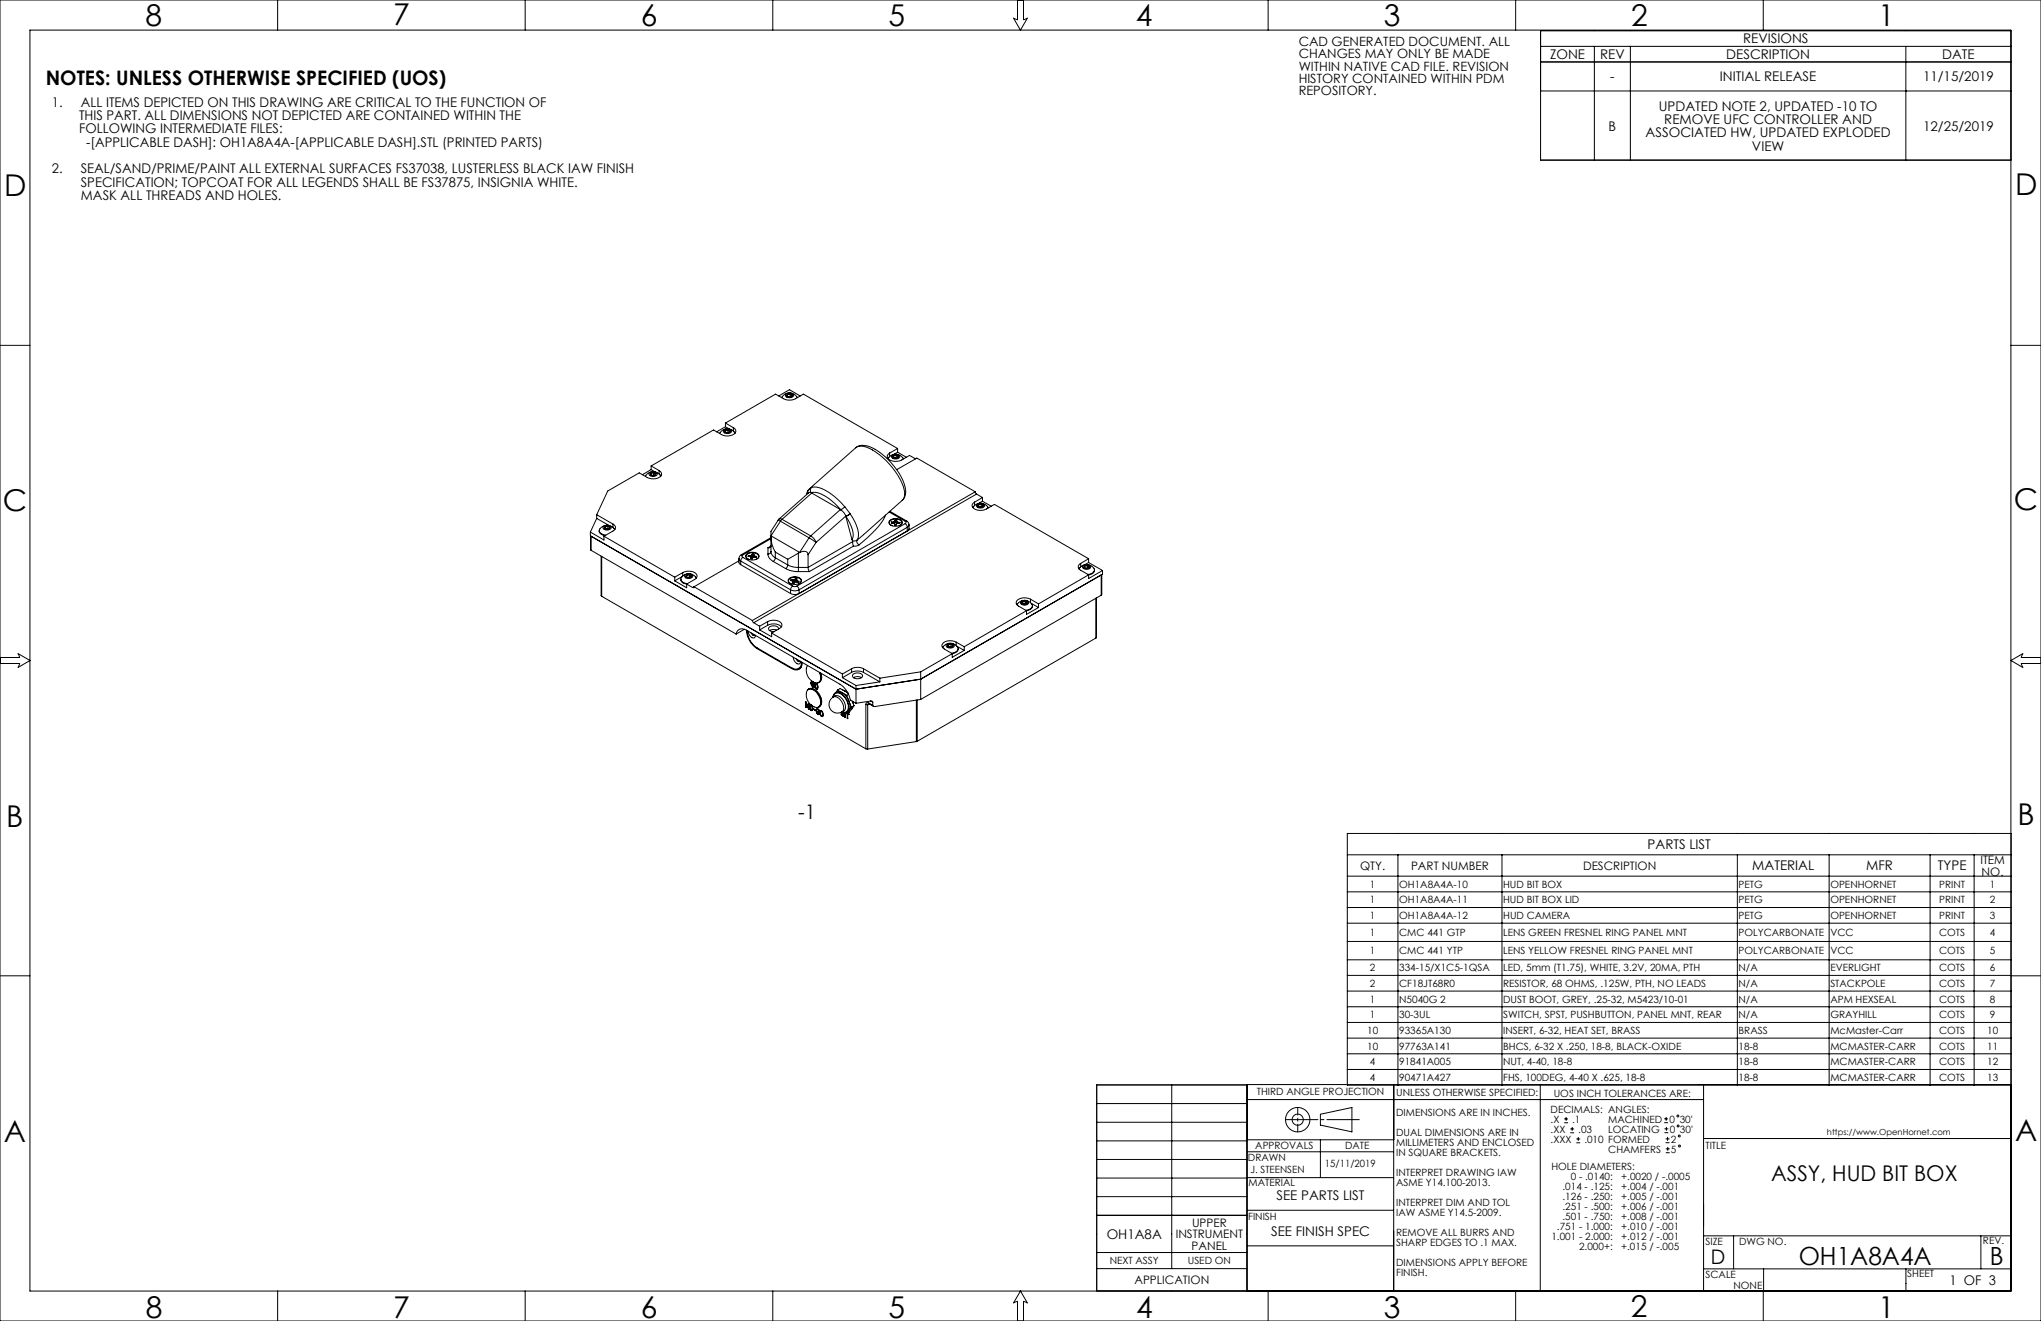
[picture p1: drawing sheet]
<svg xmlns="http://www.w3.org/2000/svg" width="864mm" height="559mm" viewBox="0 0 864 559" stroke-linecap="round" stroke-linejoin="round" font-family="sans-serif">
<g fill="none" stroke="#000" stroke-width=".42">
<path d="M0 0h863.6v558.8h-863.6zM12.7 12.7h838.2v533.4h-838.2zM117.5 0v12.7M222.2 0v12.7M327 0v12.7M430.5 0v8.4l-1.7-.7 3 5 2.9-5-1.6 .7v-8.4M536.6 0v12.7M641.3 0v12.7M651.9 19.6h199M674.6 19.6v48.1M689.9 19.6v48.1M746.1 0v12.7"/>
<path d="M806.4 19.6v48.1M850.9 13h-199v54.7h199M651.9 26.2h199M651.9 38.5h199M0 146.1h12.7M850.9 146.1h12.7M307 179l21.2-12.3 3.3 2a5.6 5.6 0 0 0 5.1 0l3.3-2 39.9 23M307 179v1.5M307 179l3.3 1.9M329.5 167.5l4.5-2.6 4.6 2.6M330.8 168.2a3.7 3.7 0 0 1 3.2-2 3.7 3.7 0 0 1 3.3 2M332.4 166.9a2.18 2.18 0 0 1 3.4 .4 2.04 2.04 0 0 1-3.5 0z"/>
<path d="M333 167.4a1.54 1.54 0 0 0 1.9 .3M333 167.4l.3 .4M333.2 166.8l-.2 .6M333.2 166.8v.9M334.4 166.6l-1.2 .2M334.4 166.6l.8 .5M334.4 167.7l-1 .1M334.4 167.7l.2 .1M334.4 166.6v1.1M335.2 167.1l-.3 .6M275.5 197.1v1.5M275.5 197.1l3.4 1.9"/>
<path d="M275.5 198.6l1.6 1M275.5 198.6l-3.7 2.2M276.6 199.9l-1 .2M276.6 199.9l.9 .5M276.6 199.9v1.1M278.9 199a1.63 1.63 0 0 1 1 1.8 1.63 1.63 0 0 1-1.4 1.4 5.8 5.8 0 0 1-4.7-.2l-3.3-2-13.4 7.7-4.6 10M278.9 199v1.5M306.2 182a2.14 2.14 0 0 1 3.3 .4 2.04 2.04 0 0 1-3.5 0zM306.7 182.6a1.52 1.52 0 0 0 1.9 .3M306.7 182.6l.4 .4M307 180.5l1.5 .9M307 180.5l-3.8 2.2"/>
<path d="M307 181.9l-.3 .7M307 181.9v1M308.1 181.8l-1.1 .1M308.1 181.8l.8 .4M308.1 182.8l-.9 .2M308.1 182.8l.3 .2M308.1 181.8v1M308.9 182.2l-.3 .7M310.3 180.9a1.6 1.6 0 0 1 1.1 1.7 1.6 1.6 0 0 1-1.5 1.4 5.5 5.5 0 0 1-4.6-.2l-3.4-1.9-26.4 15.2M310.3 180.9v1.5M310.7 182.7l.4 .4M311 183.2a3.7 3.7 0 0 0-6.5 .2"/>
<path d="M362.2 189.4a7.2 7.2 0 0 1 8.1 .7 29.9 29.9 0 0 1 12.6 15.8 5.5 5.5 0 0 1-1.1 5.7M375.7 194a3.7 3.7 0 0 1 6.5 .1M376.1 193.5l-.5 .4M376.4 191.7a1.61 1.61 0 0 0-1 1.7 1.61 1.61 0 0 0 1.4 1.4 5.6 5.6 0 0 0 4.7-.2l3.3-1.9 2.6 1.4M376.4 191.7v1.4M377.3 192.8a2.18 2.18 0 0 1 3.4 .4 2.07 2.07 0 0 1-3.5 0zM377.9 193.3a1.49 1.49 0 0 0 1.9 .3M377.9 193.3l.3 .4M378.1 192.7l-.2 .6M378.1 192.7v.9M379.2 192.5l-1.1 .2M379.2 192.5l.8 .5"/>
<path d="M379.2 193.6l-.8 .1M379.2 193.6l.3 .1M379.2 192.5v1.1M379.4 198.7l8.5-4.9 24.7 14.2M379.8 189.7l-3.4 2M379.8 191.3l-1.6 .9M379.8 191.3l3.7 2.1M379.8 189.7v1.6M380 193l-.2 .6M252.5 217.7l6.9 4M252.5 219.3l-2.7 5.8M252.5 219.3l5.1 3"/>
<path d="M252.5 217.7v1.6M274.7 200.2a2.14 2.14 0 0 1 3.4 .4 2 2 0 0 1-3.5 0zM275.2 200.7a1.58 1.58 0 0 0 2 .3M275.2 200.7l.5 .4M275.6 200.1l-.4 .6M275.6 200.1v.9M276.6 201l-.8 .1M276.6 201l.3 .1M277.5 200.4l-.3 .6M279.2 200.8l.5 .5M279.6 201.4a3.7 3.7 0 0 0-6.5 .1M329.7 219.5l-.5 .6"/>
<path d="M329.7 219.5l1.2 .2M330.9 219.7l-.7 .8M330.9 219.7l12.1 7M342.5 206.8a1.69 1.69 0 0 0-.7 2l.1-1.3-.7 1.8M342.5 206.7l19.6-17.3a5.3 5.3 0 0 1 5.7 .3 29.7 29.7 0 0 1 15 18.5 3.8 3.8 0 0 1-1 3.4M342.6 206.8h.1M343.3 208.4a8.6 8.6 0 0 1 7 2.2l2.8 2.3 2.7 2.8M343.3 208.4l.2 .2M343.3 208.4h-1l-12.6 11.1M343.4 206.2a8.7 8.7 0 0 1 7 1.9l2.9 2.1 4.1 4.2M343.4 206.2a1.58 1.58 0 0 0-.1 2.2M343.4 206.2l-.8 .6"/>
<path d="M343.5 208.6l-12.6 11.1M343.5 208.6l12.1 6.9M355.6 215.5l.2 .2M355.6 215.5l-12.6 11.2M355.8 215.7l1.3 1.2 .8 1.4M357.4 214.4l2.3 2.9M357.4 214.4l-1.6 1.3M357.9 218.4l1.7 3a7.5 7.5 0 0 1 .9 6.9M357.9 218.3l-12.6 11.1M357.9 218.3v.1M357.9 218.4l2.6 9.9M359.7 217.3l-1.8 1"/>
<path d="M359.7 217.3h.1M359.7 217.3l1.1 1.8a12.2 12.2 0 0 1 2.3 8.5l-.4 .9M359.7 217.3l-1.8 1.1M374.7 217.9a31 31 0 0 1-9.2 10.9l-2 1.7M376.2 216.6l6.8 3.9M376.5 216.3l7.1 4.1M381.8 211.6l-19.1 16.9M411.7 214.7a3.7 3.7 0 0 1 6.4 .2M412 214.2l-.4 .4M412.4 212.4a1.6 1.6 0 0 0-1.1 1.7 1.6 1.6 0 0 0 1.4 1.4 5.8 5.8 0 0 0 4.7-.2l3.4-1.9 39.8 23M412.4 212.4v1.4M412.6 208l.6 1"/>
<path d="M412.6 208l-94.3 54.5M413.2 209l-94.3 54.4M413.2 209l2.5 1.5M413.2 213.5l1.7-.6a1.26 1.26 0 0 1 1.6 1.4 2.14 2.14 0 0 1-3.4-.4zM413.8 214.1a1.61 1.61 0 0 0 1.9 .3M413.8 214.1l.4 .3M414.1 213.4l-.3 .7M414.1 213.4v1M415.2 213.3l-1.1 .1M415.2 213.3l.8 .4M415.2 214.3l-.9 .2M415.2 214.3l.2 .2"/>
<path d="M415.2 213.3v1M415.7 210.5l-3.3 1.9M415.7 212l-1.6 .9M415.7 212l3.7 2.1M415.7 210.5v1.5M416 213.7l-.3 .7M249.8 225.1v1.6l112.4 64.8 27.4-4.2M249.8 225.1l5.8 3.3v-1.6M249.9 226.7v5.8l.2 .3M250.1 232.8l61.4 35.4M250.1 226.8v6M253.5 224.5a2.3 2.3 0 0 0 2.5 2.1"/>
<path d="M254.4 235.3v16.6l.2 .3M254.6 235.4v16.8M255.2 222.8l.4-.3a2.13 2.13 0 0 1 3 .7 2 2 0 0 1-3.5 0zM255.6 226.8l29.9 17.4M255.8 223.4a1.54 1.54 0 0 0 1.9 .3M255.8 223.4l.4 .3M256 222.7l-.2 .7M256 222.7v1M257.2 222.6l-1.2 .1M257.2 222.6l.8 .4M257.2 223.6l-.9 .2M257.2 223.6l.2 .2"/>
<path d="M257.2 222.6v1M258 223l-.3 .7M259.4 221.7a1.52 1.52 0 0 1 1.1 1.5 1.52 1.52 0 0 1-1.1 1.4l-3.8 2.2M259.4 221.7v1.4M259.8 223.5l.4 .4M260.1 224a3.7 3.7 0 0 0-3.4-1.8 3.7 3.7 0 0 0-3.2 2.2 2.68 2.68 0 0 0 2.8 2M312.7 236.3v1.8l.7 .8M312.7 236.3l.7 1M312.7 237.2l-19 11M313.4 237.3l21.1 12.2M313.4 237.3v1.6M313.4 238.9l21.1 12.2"/>
<path d="M313.7 234.7l-.8 .7-.2 .9M313.7 234.7h.6M314.3 235.8l-.6 .6-.3 .9M314.3 234.7a.55 .55 0 0 0-.4 .5 .55 .55 0 0 0 .4 .6M314.3 235.8l21.1 12.1M315.8 234.5a3.7 3.7 0 0 1 5.4 .5 2.52 2.52 0 0 1-3.3 1.9 2.25 2.25 0 0 1-2.4-1.9zM316.7 235l-.2 .3 1.2 .3 .1 .3M316.7 235h.7M316.7 235l.1 .1M316.8 235.1l-.2 .3M316.8 235.1l.2 .3M316.9 236.7a1.39 1.39 0 0 1-1.2-1.6 1.39 1.39 0 0 1 1.6-1.2l.8-.1a2.21 2.21 0 0 1 2.9 1.9l-1.2 1"/>
<path d="M317.4 235v.5M317.7 235.8l.3 .1M317.8 235.9v.5M317.9 235h-.5M317.9 235l.1 .9M318.2 234.7l-.3 .3M318.2 234.7l.1 .6M318.3 235.3l-.3 .6M318.3 234.3l.8 .1-.2 .4M318.3 234.5l.7 .1M318.3 234.3l-.1 .4M318.3 234.5v.8"/>
<path d="M318.3 234.3v.2M318.9 234.8l.1 .3M318.9 234.8v.9M319 235.1l.4 .2M319 235.1l-.1 .6M319.4 235.3l.7 .1M319.4 235.3v.4M320.1 235.5v.2M320.1 235.5l-.3 .2M320.1 235.4l-.1 .4-1.2-.1-.5 .7-.7-.1 .2-.4M320.1 235.4v.1M324.9 234.4a3.8 3.8 0 0 0 2.3 3.1"/>
<path d="M324.9 231.7l1.3-.7-.4 .7zM324.9 231.7v2.7M326.2 227.3a12.6 12.6 0 0 0 1.8 6.2M326.2 226.7v.6M326.2 226.7h.1M326.2 233.3a3.1 3.1 0 0 0 1.8 2.6M326.2 233.3a1.22 1.22 0 0 1-1.3 1.1M326.2 227.4l-12.5 7.3M326.2 226.7l12.1 7M326.2 227.3v6M326.2 227.9l-11.9 6.8M327.2 237.5l5.2 3"/>
<path d="M328 235.9l-.2 .9-.6 .7M328 233.5l5.3 3.1M328 235.9l5.3 3.1M328 233.5v2.4M329.2 220.1l-3 4.7v1.9M329.2 220.1l1 .4M330.2 220.5l-4 6.2M330.2 220.5l12.1 7M333.3 239l2.7 .9 1.8 .1M333.3 239l-.2 .9-.7 .6M333.3 236.6v2.4M337.8 234l-4.5 2.6"/>
<path d="M337.8 234v6M338.3 233.7l2-.5a1.41 1.41 0 0 1 1.6 1.5M338.3 233.7l-.5 .3M338.3 233.7h.1M341.9 234.7v5.3M342.3 227.5l3 1.9M342.3 227.5l-4 6.2M343 226.7l1.5 1.2 .8 1.5M343 226.7l-.7 .8M345.3 229.4l-3.4 5.3M360.5 228.3l.2 .5M360.7 228.8l.1 .3"/>
<path d="M360.8 229.1l.3 1.9M360.8 229.1l-18.9 10.9M361.1 231l-18.7 10.8M362.7 228.5l-2 .3M362.7 228.5a1.48 1.48 0 0 0 .8 2M363.5 230.5l-1.3 .5h-1.1M376.4 220.2a3.7 3.7 0 0 1 5.4 .5 2.48 2.48 0 0 1-3.3 1.9 1.71 1.71 0 0 1-1.8-.5 1.71 1.71 0 0 1-.3-1.9zM377.2 221.2l1.3 .5M377.2 220.8v.4M377.2 220.8h.7M377.2 220.8l.1 .2M377.3 221l-.1 .2"/>
<path d="M377.3 221l.3 .3M377.5 222.4l-.8-.5a1.5 1.5 0 0 1 0-1.7 1.5 1.5 0 0 1 1.6-.6l.9-.1a2.29 2.29 0 0 1 2.4 1.7l-1.2 1.2M377.9 220.8v.5M378.4 220.7l-.5 .1M378.4 220.7l.1 1M378.5 221.7l.1 .4M378.7 220.5l-.3 .2M378.7 220.5v.6M378.7 220.1h.7v.4M378.7 220.3h.7M378.7 220.1v.4M378.7 221.1l-.2 .6"/>
<path d="M378.7 220.1v1M379.4 220.5l.2 .3M379.4 220.5v1M379.6 220.8l.4 .1M379.6 220.8l-.1 .6M380 221.4h-.5l-.3 .7h-.7v-.4M380 221.4h.7M380 220.9l.8 .1M380 220.9v.5M380.7 221.2v.2M380.7 221.2l-.3 .2M380.8 221l-.1 .4"/>
<path d="M380.8 221l-.1 .2M383 221.5l.6 .7 .3 .9M383 220.5a.55 .55 0 0 1 .4 .5 .55 .55 0 0 1-.4 .5M383 221.5l-45.8 26.4M383.6 220.4l.8 .8 .2 .8M383.6 220.4l-.6 .1M383.9 223.1l-45.8 26.4M383.9 223.1v1.5M383.9 224.6l-45.8 26.5M384.6 222v1.9l-.7 .7M384.6 222l-.7 1.1M457.3 238.3a1.52 1.52 0 0 0-1.1 1.5 1.52 1.52 0 0 0 1.1 1.4l3.3 2"/>
<path d="M457.3 238.3v1.4M458.2 239.4l.3-.3a2.13 2.13 0 0 1 3 .7 2.03 2.03 0 0 1-3.5 0zM458.7 240a1.54 1.54 0 0 0 1.9 .3M458.7 240l.4 .3M459 239.4l-.3 .6M459 239.4v.9M460.1 239.2l-1.1 .2M460.1 239.2l.8 .4M460.1 239.2v1M460.6 236.4l-3.3 1.9M460.6 236.4v1.5M460.6 237.9l-1.6 1"/>
<path d="M460.6 237.9l5.9 3.4M460.9 239.6l-.3 .7M254.6 252.2l111.8 64.6M285.5 245.7l5 2.9v-1.5M285.5 244.2v1.5M288.1 245v.2a2.29 2.29 0 0 0 2.4 1.9M288.6 243.9l-3.1 1.8M288.9 242.2a4.3 4.3 0 0 1 6.1 1.3l-.5 1.2-4 2.4M288.9 242.2l-3.4 2M288.9 242.2v1.4M289.8 243.3l1.6-.6a1.26 1.26 0 0 1 1.6 1.4 2.18 2.18 0 0 1-3.4-.4zM290.3 243.9a1.61 1.61 0 0 0 1.9 .3"/>
<path d="M290.3 243.9l.4 .3M290.5 247.1l2.6 1.4M290.6 243.2l-.3 .7M290.6 243.2v1M291.7 243.1l-1.1 .1M291.7 243.1l.8 .4M291.7 244.1l-.9 .2M291.7 244.1l.3 .2M291.7 243.1v1M292.5 243.5l-.3 .7M293.7 248.2l-.2 .4-.4-.1M293.7 248.2l24.6 14.3"/>
<path d="M293.7 248.2l-.6 .3M294.3 244l.4 .4M294.6 244.5a3.7 3.7 0 0 0-3.3-1.8 3.7 3.7 0 0 0-3.2 2.2 2.68 2.68 0 0 0 2.8 2M332.4 240.5a10.8 10.8 0 0 0 5.4 1.3M333.8 244.9a3.7 3.7 0 0 1 5.3 .5 2.48 2.48 0 0 1-3.3 1.8 1.71 1.71 0 0 1-1.8-.5 1.71 1.71 0 0 1-.2-1.8zM334.5 249.5a3.8 3.8 0 0 0 3.6 0M334.5 251.1a4 4 0 0 0 3.6 0M334.5 249.5v1.6M334.8 245.2l-.3 .4 1.1 .3M334.8 245.2l.7 .1M334.8 245.2v.2M334.8 245.4l-.2 .2"/>
<path d="M334.8 245.4l.3 .3M334.9 247.1l-.9-.5a1.2 1.2 0 0 1-.3-1.4 1.2 1.2 0 0 1 1.1-.8 3 3 0 0 1 4.2 1.4l-1.3 1.3M335.4 247.9l-.6 .7-.3 .9M335.4 247.9l.7 .2 1.1-.2M335.5 245.3h.5M335.5 245.3l-.1 .6M335.6 245.9v.3M335.6 245.9v.8v-.5M335.6 246.1l.4 .1M336 245.3v.9M336.3 245.1l-.3 .2M336.3 245.1l.1 .6"/>
<path d="M336.4 245.7l-.4 .5M336.6 244.7l.7 .2-.3 .3M336.6 244.9l.5 .1M336.6 244.7l-.3 .4M336.6 244.9l-.2 .8M336.6 244.7v.2M337 245.2v.3M337 245.2l-.1 .9M337 245.5l.4 .2M337 245.5v.6M337.2 247.9l.5 .5 .4 1.1M337.4 245.7l.7 .3-.3 .3-1.2-.2-.6 .6-.6-.1 .2-.4"/>
<path d="M337.4 245.7v.5M337.8 240v1.8M337.8 241.8h4.6M337.8 240h4.1M337.9 246.1l-.2 .1M338.1 249.5v1.6M341.9 240l.5 1.8M430.3 255.8a3.6 3.6 0 0 1 3.5-1.9 3.6 3.6 0 0 1 3 2.5 2.71 2.71 0 0 1-2.7 1.8M430.6 255.3l-.4 .4M431.9 254.6a2.14 2.14 0 0 1 3.4 .4 2 2 0 0 1-3.5 0zM432.4 255.2a1.58 1.58 0 0 0 1.9 .2M432.4 255.2l.4 .3 1-.1"/>
<path d="M432.7 254.5l-.3 .7M432.7 254.5v.9M433.8 254.4l-1.1 .1M433.8 254.4l.8 .4M433.8 255.4l.3 .2M433.8 254.4v1M434.3 258.3l-26.3 15.3M434.6 254.8l-.3 .6M436 253.5a4.4 4.4 0 0 0-6 1.3l.4 1.1 3.9 2.4M436 253.5l3.4 1.9M436 253.5v1.4M436.3 255.2l3.1 1.8"/>
<path d="M436.8 256.3v.2a2.58 2.58 0 0 1-2.5 1.9M439.4 257l-5.1 2.9v-1.6M439.4 255.4v1.6M456.5 240.7a3.6 3.6 0 0 1 3.5-1.9 3.6 3.6 0 0 1 3.1 2.4 2.61 2.61 0 0 1-2.8 1.8M456.9 240.1l-.4 .5M460.1 240.2l-.9 .2M460.1 240.2l.2 .2M460.6 243.2l-21.2 12.2M463.1 241.1v.4a2.5 2.5 0 0 1-2.5 1.7M463.7 253.1v16.8M463.9 252.9v16.8l-.2 .2M465.9 251.8v-8.6l-76.3 44.1"/>
<path d="M465.9 251.8l-76.3 44.1M466.2 243.1v8.1l-.3 .6M466.5 241.3l-5.9 3.4v-1.5M466.5 241.3v1.6l-76.9 44.4M0 278.1h8.3l-.7-1.6 5.1 2.9-5.1 3 .7-1.7h-8.3M315 266.2l-3.5 2M315.9 266.6l39.5 22.8a10.4 10.4 0 0 1 4.4 6.7l2.4 1.4M315.9 266.6a2.65 2.65 0 0 0-4.4 1.6M315.9 266.6a10 10 0 0 0 4.5 7.8M316.2 266.8a9.2 9.2 0 0 0 4.2 7.3l14.6 8.4a2.57 2.57 0 0 0 2.9 .3 2.57 2.57 0 0 0 1.3-2.7M316.6 267l.2 1a1.8 1.8 0 0 0 2.6 1.6l.3-.8M317.8 267.7l.8 1h.8"/>
<path d="M318.3 262.5l.6 .9M318.9 263.4l2.5 1.5M320.4 274.4l14.6 8.4M320.6 274.2l-.2 .2M321.4 264.9v1.6M321.4 266.5l5.1 2.8v-1.5M324.8 263a4.3 4.3 0 0 1 6.1 1.3l-.5 1.1-3.9 2.4M324.8 264.5a5.1 5.1 0 0 1 5.8 .7M324.8 263l-3.4 1.9M324.8 264.5l-3.4 2M324.8 263v1.5M326.5 267.8l29.9 17.3"/>
<path d="M328.6 266.6l-1.8-.3-1.2 .4M329.5 266.1a2.35 2.35 0 0 0-2.2-1.4 2.35 2.35 0 0 0-2.1 1.4 2 2 0 0 0 2.4 1.1M335.7 278l.5 1.7a1.64 1.64 0 0 0 2.3 .9l.2-.8M336.9 278.7l.8 1.1 .8-.1M398.9 273.9a3.6 3.6 0 0 1 3.4-1.8 3.6 3.6 0 0 1 3.1 2.5 2.83 2.83 0 0 1-2.8 1.7M399.2 273.4l-.4 .5M400.5 272.7l1.6-.6a1.22 1.22 0 0 1 1.6 1.4 2.14 2.14 0 0 1-3.4-.4zM401 273.3a1.65 1.65 0 0 0 1.9 .3M401 273.3l.4 .3 1-.1M401.3 272.7l-.3 .6M401.3 272.7v.9M402.4 272.5l-1.1 .2"/>
<path d="M402.4 272.5l.8 .4M402.4 273.5l.3 .2M402.4 272.5v1M402.9 276.5l-13.3 7.7M403.2 272.9l-.3 .7M404.6 271.6a4.3 4.3 0 0 0-6.1 1.3l.5 1.2 3.9 2.4M404.6 271.6l3.4 2M404.6 271.6v1.5M404.9 273.4l3.1 1.7M405.4 274.4v.2a2.48 2.48 0 0 1-2.5 1.9M408 275.1l-5.1 3v-1.6M408 273.6v1.5"/>
<path d="M463.7 269.9l-75.6 43.7M863.6 278.1h-8.4l.7-1.6-5 2.9 5 3-.7-1.7h8.4M335.2 282.6l-.2 .2M338.6 282.8l-.9 .1M339.1 282.1l-1.2 .7M339.4 280.2a2.74 2.74 0 0 1-1.3 2.9 2.74 2.74 0 0 1-3.1-.3M340.9 299v.2M340.9 299.2l.1 .1M340.9 297.1v1.9M341 299v.1M341 296.9v.1M341 297v2"/>
<path d="M341 297l-.1 .1M341 299h-.1M341 297l1.1 2.3M341 299.1v.2M341 299.1l-.1 .1M341.1 297.6l-.1 1.7M341.1 297.6l1 2.2M341.1 297.6l1.1 2.2M341.2 293.2a1.81 1.81 0 0 1 1.1-1.7 1.81 1.81 0 0 1 1.9 .4 5.8 5.8 0 0 1 2.7 6.6 1.99 1.99 0 0 1-3.2 .1 5.6 5.6 0 0 1-2.5-5.3M341.2 282.8a5.1 5.1 0 0 0 5 6 3.3 3.3 0 0 0 .5-4.4M341.6 281.6l-.4 1.2M341.6 292a2.4 2.4 0 0 1 3.7 .5 5.7 5.7 0 0 1 1.7 6.1l-1.2 .7"/>
<path d="M342.1 299.8l.1 .1M342.1 297.7v1.6M342.1 291.5l.3-.1a3.5 3.5 0 0 1 4.1 1.9l.5 1a3.4 3.4 0 0 1-.5 4.8M342.2 297.6l.1 2.3M342.2 297.6l-.1 .1M342.2 299.8l.1 .1M342.2 297.6l-.1 1.7M342.2 297.7h-.1M342.2 299.8h-.1M342.3 299.9h-.1M342.5 298.9l.3 1.1M342.6 298.9l.2 1.1"/>
<path d="M342.6 298.9h-.1M342.7 298.2l-.2 .7M342.8 298.2h.4M342.8 298.2l-.2 .7M342.8 298.2h-.1M342.8 300l.5 .5M342.8 300h.1M342.9 298.4a1.14 1.14 0 0 0 .6 1.9M342.9 298.4l.3 .1M343.1 288.9l.3 1M343.2 288.9l.2 .9M343.2 298.5h.1"/>
<path d="M343.2 298.5l.5 1.1M343.2 288.9h-.1M343.3 298.4l.5 1.2M343.3 298.4h.1M343.3 298.4h-.4M343.3 298.4l-.1 .1M343.4 289.9l.5 .7M343.4 289.8l.6 .7M343.4 289.8v.1M343.5 288.2l-.4 .7M343.5 288.2l-.3 .7M343.6 298.6l.3 1.6-.3 .4-.4-.1"/>
<path d="M343.7 299.6l-.2 .7M343.8 299.6l-.2 .6M343.8 299.6h-.1M343.9 289.3v.2M343.9 290.6l.3 .1M343.9 289.3h.1M343.9 288.5h-.2a1.18 1.18 0 0 0 .4 1.9l.2-.3M343.9 288.5l.4 .4M343.9 288.3l.5 .8M343.9 289.5l.1 .1M344 289.3v.2M344 289.3h-.1"/>
<path d="M344 289.5h.1M344 288.5l.3 .4M344 288.5h-.4M344 290.5l-.1 .1M344 288.5h-.1M344 289.5h-.1M344 289.3l.5 .4v.7l-.5 .1M344 289.6l.3 .1M344.1 289.5l.2 .2M344.1 289.5l-.1 .1M344.1 299.9l.1 .1M344.1 299.9l1 .6"/>
<path d="M344.3 288.9l.1 .2M344.3 290.3l-.1 .1M344.3 290.1l-.1 .2M344.3 289.7v.4M344.3 288.9h.1M344.3 290.1h.1M344.7 289.8l.2-.7a1.4 1.4 0 0 1 1.2 1 1.4 1.4 0 0 1-.4 1.4l-.3-.1M344.7 289.8l.2 1.1M344.8 289.8l.3 1.1M344.8 289.8h-.1M344.9 290.9l.5 .5M345.1 290.9l.4 .5"/>
<path d="M345.1 289l-.3 .8M345.1 290.9h-.2M345.1 289.3a1.2 1.2 0 0 0 .6 1.9M345.1 289.3h.3M345.2 289.3h.3M345.2 289.3h-.1M345.4 289.3h.1M345.4 289.3l.3 .4M345.5 291.4h.4M345.5 289.3l.3 .4M345.5 289.3h.1M345.5 289.3h-.1"/>
<path d="M345.5 291.4h-.1M345.7 299.8l.7 .3 .3 .5M345.7 299.8l-.4 .8M345.7 289.7l.2 .8M345.7 299.8l-.3 .7M345.8 289.7l.2 .8M345.8 289.7h-.1M345.9 290.5l-.2 .7M346 290.5l-.3 .7M346 290.5h-.1M346.9 284.6a2.85 2.85 0 0 1-1.1 4.3M347.4 284.8a2.93 2.93 0 0 1-.9 3.9"/>
<path d="M352.4 295a2.06 2.06 0 0 1 1.3-2.1 2.06 2.06 0 0 1 2.3 .5 6.4 6.4 0 0 1 2.6 7.6 2.06 2.06 0 0 1-2.6 .2v1M352.4 294.7h.1M352.5 294.6l-.1 .1M352.6 294.9a3.7 3.7 0 0 0-1.4 4.9 3.7 3.7 0 0 0 5 1.4M352.6 294.9a2.38 2.38 0 0 1 3.7 .6l.6 .8a3.3 3.3 0 0 1 .1 4.4l-.8 .5M352.6 294.9a3.9 3.9 0 0 1 4.3 3.6 2.37 2.37 0 0 1-.7 2.7M352.6 294.8a2.04 2.04 0 0 1 1.6-1.8 2.04 2.04 0 0 1 2.2 1 5.9 5.9 0 0 1 2.1 6.7 1.81 1.81 0 0 1-2.2 .5M354.4 291.9l1.9 1.1M354.4 291.9l-.8 1.1M356.3 293l-1.7-.4-1.2 .5M356.3 293a7.8 7.8 0 0 1 2.9 3.7M356.3 293l2 1.1"/>
<path d="M356.4 286.7l5.8 3.3M356.4 285.1v1.6M356.6 291.9l2.2 1.3-3.3-1.9-1.1 .6M358.3 294.1l.9 2.6M359 293.7l-.7 .4M359.2 296.7a4.3 4.3 0 0 1 0 3.8M359.2 296.7l1 2.5M360.2 299.2l-1 1.3M360.3 282.9a5.6 5.6 0 0 1 5.1 0M360.3 284.4a5.6 5.6 0 0 1 5.1 0M360.3 282.9l-3.9 2.2M360.3 284.4l-3.9 2.3"/>
<path d="M360.3 282.9v1.5M360.6 296.6l.8 1.9M360.8 299.3l-.6 .9M360.8 296.7l.2 .8M361.1 285.2l1.2-.5a1.84 1.84 0 0 1 2.6 1.5 2.69 2.69 0 0 1-4.2-.2zM361.2 286.7l1.8-.5 1.5 .5M361.4 298.5l-1.2 .7M361.4 298.5l-2 2.8-1.1 .6M362.2 290v7.5M365.4 282.9l6.9 4M365.4 284.4l6.9 4M365.4 282.9v1.5"/>
<path d="M366.4 298l.7 .1M366.4 298v18.8M367.1 298.1v18.8M367.7 297.4a.76 .76 0 0 0-.9-.2 .76 .76 0 0 0-.4 .8M367.7 297.4l.1 .4M367.7 297.4l1.6 .9M367.8 297.8l-.4-.1-.3 .4M367.8 297.8l1.7 1M368.1 297.9l-1 .2M368.4 296.5l.6 .1 .3 .4M368.4 296.5l-6.2 1M368.4 296.5l.9 .5"/>
<path d="M369.3 297v1.3M372.3 288.4l-10.1 1.6M372.3 286.9v1.5M387.7 296.2v17.5M388.1 296.1v17.5M389.6 295.9l-19.4 3-.7-.1-.2-.5M389.6 284.2l-17.3 2.7M389.6 284.2v11.7M342.8 300l.4 .5M343.3 300.5h.4M343.3 300.5h-.1M343.6 300.2l-.1 .1"/>
<path d="M343.6 300.2h.1M344.2 300l.1 .1M344.2 300l.2 .1M344.2 300h.1M344.3 300.1l.6 .4M344.4 300.1h-.1M344.4 300.1l.7 .4M345.1 300.5h.1M345.1 300.5h-.2M345.3 300.6l.2 1M345.4 300.5l.3 1M345.4 300.5l-.1 .1"/>
<path d="M345.5 301.6l.6 .6M345.7 301.5l.5 .7M345.7 301.5l-.2 .1M346.1 301h.1M346.1 301v.1M346.1 300.1h-.2a1.21 1.21 0 0 0 .5 1.9l.1-.3M346.1 300.1l.4 .5M346.1 300.9l.6 .4v.8l-.5 .1M346.1 300.9h.1M346.1 301.1l.1 .1M346.1 302.2l.3 .1M346.1 301l.1 .1"/>
<path d="M346.2 300.1l.3 .4M346.2 300.1h-.4M346.2 300.1h-.1M346.2 302.2h-.1M346.2 301.1l.1 .1M346.2 301.2l.3 .1M346.2 301.1h-.1M346.3 301.2l.2 .1M346.3 301.2h-.1M346.5 300.6l.1 .1M346.5 301.3v.4M346.5 300.5l.1 .1"/>
<path d="M346.5 301.7l-.1 .3M346.5 300.5v.1M346.5 301.3h.1M346.5 301.7h.1M346.6 300.6v.1M346.7 300.6l-.1 .1M346.9 301.5l.2 1.1M347 301.4l.2 1.1M347 301.4l-.1 .1M347.1 302.6l.5 .5M347.2 300.7a1.39 1.39 0 0 1 1.1 1 1.39 1.39 0 0 1-.4 1.4h-.3M347.2 300.7l-.3 .8"/>
<path d="M347.2 300.7l-.2 .7M347.2 302.5l.5 .5M347.2 302.5l-.1 .1M347.3 302.5l.6 .3M347.3 301v1.5M347.3 301h.3M347.6 301h.1M347.6 301l.5 1.2M347.7 303l.4 .1M347.7 300.9l.5 1.3M347.7 300.9h.1M347.7 300.9l-.4 .1"/>
<path d="M347.7 300.9l-.1 .1M347.7 303l-.1 .1M348 302.8h.1M348 302.8h-.1M348.1 302.2l-.2 .6M348.2 302.2l-.2 .6M348.2 302.2h-.1M356 302.3l.1 .2M356 301.3v1M356 302.2l.2 .3M356 302.2v.1M356.1 302.5l.6 .4"/>
<path d="M356.2 301.4v.9l.7 .4M356.2 301.4l.6 .3M356.2 301.4l.5 .3M356.2 302.5l.6 .3M356.2 302.5h-.1M356.7 302.9h.5M356.7 301.7l.2 .2M356.7 301.5h.1M356.7 301.5l.2 .1M356.8 302.8l.4 .1M356.8 302.8l-.1 .1M356.8 301.7l.4 .7"/>
<path d="M356.8 301.7h-.1M356.9 301.9l.2 .5M357 301.6h.1M357.2 302.4l-.2 .3 .1-.3M357.2 301.8l-.3 .1M357.2 302.4h-.1M357.3 301.5l-.2 1.4M357.5 303.2v.1M357.5 301.6v1.6M357.5 303.3l.1 .1M357.6 303.2v.2M357.6 303.2h.1"/>
<path d="M357.6 303.2h-.1M357.6 303.2l-.1 .1M357.7 301.6l-.1 1.8M358.3 301.9l-.7-.3v1.6M358.5 301.8h.1M358.5 303.7v.2M358.5 301.8v1.9M358.5 303.9l.1 .1M358.5 301.8l.1 1.9M358.6 303.8l.1 .1M358.6 303.7v.1M358.6 303.7h-.1"/>
<path d="M358.6 303.8l-.1 .1M358.7 301.7l.6 .5M358.7 303.9l-.1 .1M358.7 302v1.9M358.7 302l.5 .2M359.2 300.5l-1 .8M359.2 300.5l-.9 1.4M359.2 302.2h.1M359.3 302.2h-.1M366.4 316.8l.7 .1M387.7 313.7l-20.6 3.2M388.1 313.6l-.4 .1"/>
<path d="M570.1 352.6h280.9v106.4h-280.9zM570.1 361.6h280.9M570.1 370.6h280.9M570.1 377.3h280.9M591.5 361.6v97.4M635.5 361.6v97.4M735.1 361.6v97.4M774 361.6v97.4M816.7 361.6v97.4M835.3 361.6v97.4M570.1 383.9h280.9M570.1 390.5h280.9"/>
<path d="M570.1 398.3h280.9M0 412.8h12.7M570.1 406h280.9M570.1 412.6h280.9M570.1 419.2h280.9M850.9 412.8h12.7M570.1 425.9h280.9M570.1 432.5h280.9M570.1 439.1h280.9M495.8 458.9v77.7M527.6 458.9h-63.6v87.2M570.1 445.8h280.9"/>
<path d="M570.1 452.4h280.9M589.7 458.8v87.3M589.7 458.8h.1M651.7 458.8v87.3M651.7 458.8h.1M720.8 458.8v87.3M850.9 458.8h-323.2v87.3M464 466.8h63.6M464 474.7h63.6M527.7 465.1h193.1M558.7 471.3l13.3-2.8v10.3l-13.3-2.9zM661.8 474.9h1.7"/>
<path d="M661.8 473.3h1.7M662.7 472.5v1.6M664.4 479.2h1.6M664.4 477.6h1.6M665.2 476.7v1.7M704.2 474.9h1.6M704.2 473.3h1.6M704.3 479.1h1.6M704.3 477.5h1.6M705 472.5v1.6M705.1 476.7v1.6M464 482.6h63.6"/>
<path d="M464 490.5h63.6M464 498.3h63.6M527.7 482.1h62M527.7 487.2h62M527.7 498.2h62M558.7 482.1v16.1M667 483.4h1.6M667 481.8h1.6M667.8 481v1.6M704.8 483.4h1.6M704.8 481.8h1.6M704.8 487.6h1.7"/>
<path d="M704.8 486h1.7M705.6 480.9v1.7M705.7 485.2v1.6M720.8 481.6h130.1M464 506.2h63.6M464 514.1h63.6M527.7 512h62M464 529.8h63.6M464 536.6h63.6M527.7 527h62M720.8 536.8h130.1M720.8 522.8h130.1"/>
<path d="M733.5 522.8v14M746.2 536.8v9.3M806.4 536.8v9.3M838.2 522.8v14M117.5 546.1v12.7M222.2 546.1v12.7M327 546.1v12.7M430.5 558.8v-8.3l-1.7 .7 3-5.1 2.9 5.1-1.6-.7v8.3M536.6 546.1v12.7M641.3 546.1v12.7M746.1 546.1v12.7"/>
<circle cx="549.1" cy="473.6" r="2.37"/>
<circle cx="549.1" cy="473.6" r="5.2"/>
<circle cx="709.9" cy="472.1" r=".41"/>
<circle cx="710.1" cy="476.3" r=".41"/>
<circle cx="710.5" cy="480.5" r=".41"/>
<circle cx="710.6" cy="484.8" r=".41"/>
</g>
<path d="M544 473.6h31.2" fill="none" stroke="#000" stroke-width=".42" stroke-dasharray="15.2 1.3 1.3 1.3" stroke-dashoffset="1.5"/>
<path d="M549.1 468.5v10.3" fill="none" stroke="#000" stroke-width=".42" stroke-dasharray="15.2 1.3 1.3 1.3" stroke-dashoffset="12"/>
<g font-size="12.7">
<text x="61.6" y="10.9">8</text>
<text x="166.3" y="10.6">7</text>
<text x="271.1" y="10.9">6</text>
<text x="375.9" y="10.9">5</text>
<text x="480.7" y="10.9">4</text>
<text x="585.5" y="10.9">3</text>
<text x="690.2" y="10.8">2</text>
<text x="794.7" y="10.9">1</text>
<text x="1.7" y="83">D</text>
<text x="852.6" y="82.4">D</text>
<text x="852.2" y="215.7">C</text>
<text x="1.1" y="216.3">C</text>
<text x="2.7" y="349.7">B</text>
<text x="853.7" y="349.1">B</text>
<text x="1.6" y="483">A</text>
<text x="852.6" y="482.5">A</text>
<text x="61.7" y="557.6">8</text>
<text x="166.4" y="557.6">7</text>
<text x="271.2" y="557.6">6</text>
<text x="375.9" y="557.5">5</text>
<text x="480.7" y="557.6">4</text>
<text x="585.5" y="557.6">3</text>
<text x="690.1" y="557.2">2</text>
<text x="794.7" y="557.6">1</text>
</g>
<g font-size="10.6">
<text x="761.1" y="535.2">OH1A8A4A</text>
<text x="841.9" y="535.3">B</text>
</g>
<text font-size="9.2" x="749.4" y="499.5">ASSY, HUD BIT BOX</text>
<g font-size="8.5">
<text x="19.4" y="35.8">NOTES: UNLESS OTHERWISE SPECIFIED (UOS)</text>
<text x="337.8" y="346.4">-1</text>
<text x="723.9" y="534.7">D</text>
</g>
<g font-size="5.6">
<text x="737.6" y="18.4">REVISIONS</text>
<text x="655.9" y="25">ZONE</text>
<text x="677" y="25">REV</text>
<text x="730.4" y="25">DESCRIPTION</text>
<text x="821.8" y="25">DATE</text>
<text x="681.3" y="34.5">-</text>
<text x="727.7" y="34.5">INITIAL RELEASE</text>
<text x="813.7" y="34.5">11/15/2019</text>
<text x="21.9" y="45.1">1.</text>
<text x="34.2" y="45.1">ALL ITEMS DEPICTED ON THIS DRAWING ARE CRITICAL TO THE FUNCTION OF</text>
<text x="701.9" y="46.7">UPDATED NOTE 2, UPDATED -10 TO</text>
<text x="33.5" y="50.8">THIS PART. ALL DIMENSIONS NOT DEPICTED ARE CONTAINED WITHIN THE</text>
<text x="704.2" y="52.4">REMOVE UFC CONTROLLER AND</text>
<text x="33.5" y="56.4">FOLLOWING INTERMEDIATE FILES:</text>
<text x="680.6" y="55.2">B</text>
<text x="696.3" y="58">ASSOCIATED HW, UPDATED EXPLODED</text>
<text x="813.7" y="55.2">12/25/2019</text>
<text x="36.5" y="62.1">-[APPLICABLE DASH]: OH1A8A4A-[APPLICABLE DASH].STL (PRINTED PARTS)</text>
<text x="741.3" y="63.7">VIEW</text>
<text x="21.9" y="73.4">2.</text>
<text x="34.2" y="73.4">SEAL/SAND/PRIME/PAINT ALL EXTERNAL SURFACES FS37038, LUSTERLESS BLACK IAW FINISH</text>
<text x="34.2" y="79">SPECIFICATION; TOPCOAT FOR ALL LEGENDS SHALL BE FS37875, INSIGNIA WHITE.</text>
<text x="34.2" y="84.6">MASK ALL THREADS AND HOLES.</text>
<text x="697.1" y="359.2">PARTS LIST</text>
<text x="741.4" y="368.2">MATERIAL</text>
<text x="789.7" y="368.2">MFR</text>
<text x="820" y="368.2">TYPE</text>
<text x="540.1" y="507.5">SEE PARTS LIST</text>
<text x="468.3" y="524.1">OH1A8A</text>
<text x="537.8" y="522.9">SEE FINISH SPEC</text>
<text x="824.9" y="543.4">1 OF 3</text>
</g>
<g font-size="5.4">
<text x="549.5" y="19.3">CAD GENERATED DOCUMENT. ALL</text>
<text x="549.5" y="24.6">CHANGES MAY ONLY BE MADE</text>
<text x="549.5" y="29.8">WITHIN NATIVE CAD FILE. REVISION</text>
<text x="549.5" y="35.1">HISTORY CONTAINED WITHIN PDM</text>
<text x="549.5" y="40.4">REPOSITORY.</text>
</g>
<g font-size="4.9">
<text x="837.9" y="365.5">ITEM</text>
<text x="575.5" y="368">QTY.</text>
<text x="597.1" y="368">PART NUMBER</text>
<text x="669.8" y="368">DESCRIPTION</text>
<text x="838.5" y="370.4">NO.</text>
<text x="504.4" y="518.9">UPPER</text>
<text x="497.5" y="523.9">INSTRUMENT</text>
<text x="504.1" y="528.8">PANEL</text>
<text x="480" y="543.2">APPLICATION</text>
</g>
<g font-size="4.2">
<text x="579.6" y="375.5">1</text>
<text x="592" y="375.5">OH1A8A4A-10</text>
<text x="636" y="375.5">HUD BIT BOX</text>
<text x="735.6" y="375.5">PETG</text>
<text x="774.5" y="375.5">OPENHORNET</text>
<text x="820.5" y="375.5">PRINT</text>
<text x="842" y="375.5">1</text>
<text x="579.6" y="382.2">1</text>
<text x="592" y="382.2">OH1A8A4A-11</text>
<text x="636" y="382.2">HUD BIT BOX LID</text>
<text x="735.6" y="382.2">PETG</text>
<text x="774.5" y="382.2">OPENHORNET</text>
<text x="820.5" y="382.2">PRINT</text>
<text x="842" y="382.2">2</text>
<text x="579.6" y="388.8">1</text>
<text x="592" y="388.8">OH1A8A4A-12</text>
<text x="636" y="388.8">HUD CAMERA</text>
<text x="735.6" y="388.8">PETG</text>
<text x="774.5" y="388.8">OPENHORNET</text>
<text x="820.5" y="388.8">PRINT</text>
<text x="842" y="388.8">3</text>
<text x="579.6" y="396">1</text>
<text x="592" y="396">CMC 441 GTP</text>
<text x="636" y="396">LENS GREEN FRESNEL RING PANEL MNT</text>
<text x="735.6" y="396">POLYCARBONATE</text>
<text x="774.5" y="396">VCC</text>
<text x="820.5" y="396">COTS</text>
<text x="842" y="396">4</text>
<text x="579.6" y="403.7">1</text>
<text x="592" y="403.7">CMC 441 YTP</text>
<text x="636" y="403.7">LENS YELLOW FRESNEL RING PANEL MNT</text>
<text x="735.6" y="403.7">POLYCARBONATE</text>
<text x="774.5" y="403.7">VCC</text>
<text x="820.5" y="403.7">COTS</text>
<text x="842" y="403.7">5</text>
<text x="579.6" y="410.9">2</text>
<text x="592" y="410.9">334-15/X1C5-1QSA</text>
<text x="636" y="410.9">LED, 5mm (T1.75), WHITE, 3.2V, 20MA, PTH</text>
<text x="735.6" y="410.9">N/A</text>
<text x="774.5" y="410.9">EVERLIGHT</text>
<text x="820.5" y="410.9">COTS</text>
<text x="842" y="410.9">6</text>
<text x="579.6" y="417.5">2</text>
<text x="592" y="417.5">CF18JT68R0</text>
<text x="636" y="417.5">RESISTOR, 68 OHMS, .125W, PTH, NO LEADS</text>
<text x="735.6" y="417.5">N/A</text>
<text x="774.5" y="417.5">STACKPOLE</text>
<text x="820.5" y="417.5">COTS</text>
<text x="842" y="417.5">7</text>
<text x="579.6" y="424.2">1</text>
<text x="592" y="424.2">N5040G 2</text>
<text x="636" y="424.2">DUST BOOT, GREY, .25-32, M5423/10-01</text>
<text x="735.6" y="424.2">N/A</text>
<text x="774.5" y="424.2">APM HEXSEAL</text>
<text x="820.5" y="424.2">COTS</text>
<text x="842" y="424.2">8</text>
<text x="579.6" y="430.8">1</text>
<text x="592" y="430.8">30-3UL</text>
<text x="636" y="430.8">SWITCH, SPST, PUSHBUTTON, PANEL MNT, REAR</text>
<text x="735.6" y="430.8">N/A</text>
<text x="774.5" y="430.8">GRAYHILL</text>
<text x="820.5" y="430.8">COTS</text>
<text x="842" y="430.8">9</text>
<text x="578.5" y="437.4">10</text>
<text x="592" y="437.4">93365A130</text>
<text x="636" y="437.4">INSERT, 6-32, HEAT SET, BRASS</text>
<text x="735.6" y="437.4">BRASS</text>
<text x="774.5" y="437.4">McMaster-Carr</text>
<text x="820.5" y="437.4">COTS</text>
<text x="840.8" y="437.4">10</text>
<text x="578.5" y="444">10</text>
<text x="592" y="444">97763A141</text>
<text x="636" y="444">BHCS, 6-32 X .250, 18-8, BLACK-OXIDE</text>
<text x="735.6" y="444">18-8</text>
<text x="774.5" y="444">MCMASTER-CARR</text>
<text x="820.5" y="444">COTS</text>
<text x="840.8" y="444">11</text>
<text x="579.6" y="450.7">4</text>
<text x="592" y="450.7">91841A005</text>
<text x="636" y="450.7">NUT, 4-40, 18-8</text>
<text x="735.6" y="450.7">18-8</text>
<text x="774.5" y="450.7">MCMASTER-CARR</text>
<text x="820.5" y="450.7">COTS</text>
<text x="840.8" y="450.7">12</text>
<text x="579.6" y="457.3">4</text>
<text x="592" y="457.3">90471A427</text>
<text x="636" y="457.3">FHS, 100DEG, 4-40 X .625, 18-8</text>
<text x="735.6" y="457.3">18-8</text>
<text x="774.5" y="457.3">MCMASTER-CARR</text>
<text x="820.5" y="457.3">COTS</text>
<text x="840.8" y="457.3">13</text>
<text x="531.8" y="463.4">THIRD ANGLE PROJECTION</text>
<text x="590.8" y="463.6">UNLESS OTHERWISE SPECIFIED:</text>
<text x="657.4" y="463.9">UOS INCH TOLERANCES ARE:</text>
<text x="590.8" y="472.1">DIMENSIONS ARE IN INCHES.</text>
<text x="656.1" y="470.7">DECIMALS: ANGLES:</text>
<text x="656.1" y="474.9">.X</text>
<text x="656.1" y="479.2">.XX</text>
<text x="665.2" y="474.9">.1</text>
<text x="667.8" y="479.2">.03</text>
<text x="680.5" y="479.1">LOCATING</text>
<text x="680.5" y="474.9">MACHINED</text>
<text x="706.4" y="474.9">0</text>
<text x="706.5" y="479.1">0</text>
<text x="710.7" y="474.9">30'</text>
<text x="710.8" y="479.1">30'</text>
<text x="531.1" y="486">APPROVALS</text>
<text x="569.2" y="486">DATE</text>
<text x="590.8" y="480.6">DUAL DIMENSIONS ARE IN</text>
<text x="590.8" y="484.8">MILLIMETERS AND ENCLOSED</text>
<text x="656.1" y="483.4">.XXX</text>
<text x="670.4" y="483.4">.010 FORMED</text>
<text x="707" y="483.3">2</text>
<text x="721.6" y="485.9">TITLE</text>
<text x="528" y="491.2">DRAWN</text>
<text x="590.8" y="489">IN SQUARE BRACKETS.</text>
<text x="680.5" y="487.6">CHAMFERS</text>
<text x="707" y="487.6">5</text>
<text x="529.2" y="496.2">J. STEENSEN</text>
<text x="560.6" y="493.7">15/11/2019</text>
<text x="590.8" y="497.5">INTERPRET DRAWING IAW</text>
<text x="656.4" y="494.8">HOLE DIAMETERS:</text>
<text x="528.3" y="501.7">MATERIAL</text>
<text x="590.8" y="501.7">ASME Y14.100-2013.</text>
<text x="661.1" y="503.2">.014 - .125:</text>
<text x="664.6" y="499">0 - .0140:</text>
<text x="686" y="499">+.0020 / -.0005</text>
<text x="686" y="503.2">+.004 / -.001</text>
<text x="661.1" y="507.5">.126 - .250:</text>
<text x="686" y="507.5">+.005 / -.001</text>
<text x="590.8" y="510.2">INTERPRET DIM AND TOL</text>
<text x="590.8" y="514.4">IAW ASME Y14.5-2009.</text>
<text x="661.1" y="511.7">.251 - .500:</text>
<text x="661.1" y="515.9">.501 - .750:</text>
<text x="686" y="511.7">+.006 / -.001</text>
<text x="686" y="515.9">+.008 / -.001</text>
<text x="528.1" y="516.1">FINISH</text>
<text x="658.8" y="520.2">.751 - 1.000:</text>
<text x="686" y="520.2">+.010 / -.001</text>
<text x="590.8" y="522.9">REMOVE ALL BURRS AND</text>
<text x="590.8" y="527.1">SHARP EDGES TO .1 MAX.</text>
<text x="656.4" y="524.4">1.001 - 2.000:</text>
<text x="686" y="524.4">+.012 / -.001</text>
<text x="721.6" y="526.5">SIZE</text>
<text x="735.8" y="526.5">DWG NO.</text>
<text x="839" y="526.4">REV.</text>
<text x="668.2" y="528.6">2.000+:</text>
<text x="686" y="528.6">+.015 / -.005</text>
<text x="469.5" y="534.8">NEXT ASSY</text>
<text x="502.6" y="534.8">USED ON</text>
<text x="590.8" y="535.6">DIMENSIONS APPLY BEFORE</text>
<text x="590.8" y="539.8">FINISH.</text>
<text x="721.6" y="540.5">SCALE</text>
<text x="733.5" y="545.3">NONE</text>
<text x="807" y="540.3">SHEET</text>
</g>
<text font-size="3.5" x="773" y="480.3">https://www.OpenHornet.com</text>
</svg>
